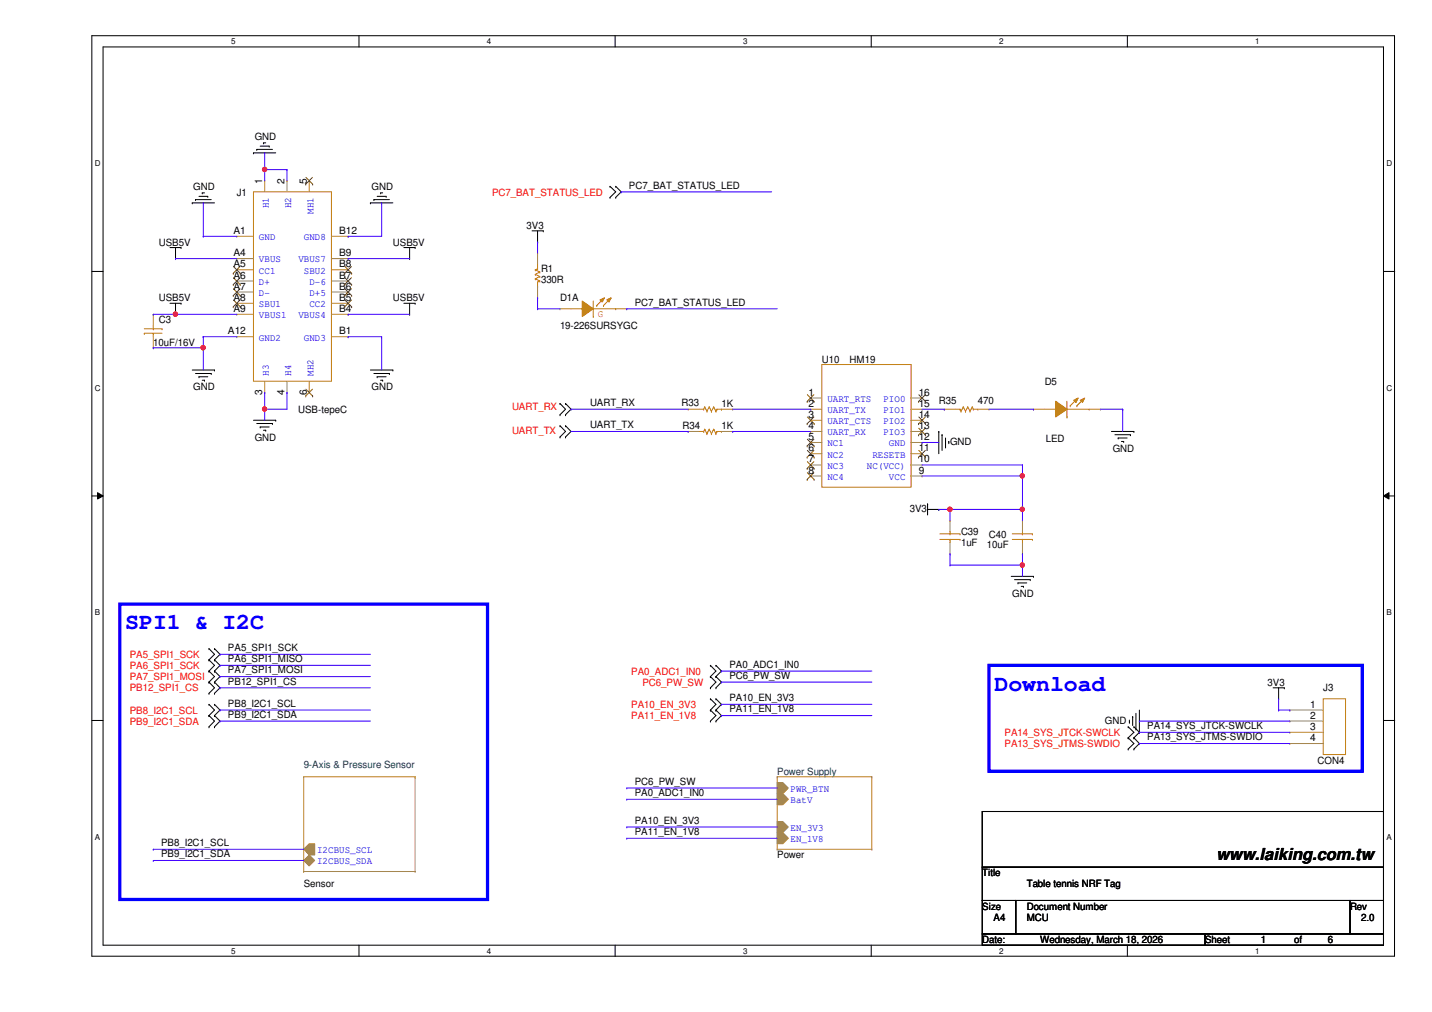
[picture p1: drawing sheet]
<svg xmlns="http://www.w3.org/2000/svg" width="297mm" height="210mm" viewBox="0 0 297 210" stroke-linecap="round" stroke-linejoin="round" font-family="sans-serif">
<path d="M19.1 7.4h270.2v190.9h-270.2zM21.4 9.7h265.6v186.3h-265.6z" fill="none" stroke="#000" stroke-width=".21"/>
<g fill="#fff">
<path d="M47.9 7.7h1v1.8h-1z"/>
<path d="M47.9 196.3h1v1.9h-1z"/>
</g>
<path d="M74.5 7.4v2.3M74.5 196v2.4" fill="none" stroke="#000" stroke-width=".21"/>
<g fill="#fff">
<path d="M101 7.7h.9v1.8h-.9z"/>
<path d="M101 196.3h.9v1.9h-.9z"/>
</g>
<path d="M127.6 7.4v2.3M127.6 196v2.4" fill="none" stroke="#000" stroke-width=".21"/>
<g fill="#fff">
<path d="M154.1 7.7h1v1.8h-1z"/>
<path d="M154.1 196.3h1v1.9h-1z"/>
</g>
<path d="M180.7 7.4v2.3M180.7 196v2.4" fill="none" stroke="#000" stroke-width=".21"/>
<g fill="#fff">
<path d="M207.3 7.7h.9v1.8h-.9z"/>
<path d="M207.3 196.3h.9v1.9h-.9z"/>
</g>
<path d="M233.8 7.4v2.3M233.8 196v2.4" fill="none" stroke="#000" stroke-width=".21"/>
<g fill="#fff">
<path d="M260.4 7.7h.9v1.8h-.9z"/>
<path d="M260.4 196.3h.9v1.9h-.9z"/>
<path d="M19.6 33h1.2v1.9h-1.2z"/>
<path d="M287.6 33h1.2v1.9h-1.2z"/>
<path d="M19.6 79.6h1.2v1.8h-1.2z"/>
<path d="M287.6 79.6h1.2v1.8h-1.2z"/>
</g>
<path d="M19.1 56.3h2.3M287 56.3h2.3" fill="none" stroke="#000" stroke-width=".21"/>
<g fill="#fff">
<path d="M19.6 126.2h1.1v1.8h-1.1z"/>
<path d="M287.6 126.2h1.1v1.8h-1.1z"/>
</g>
<path d="M19.1 102.9h2.3M20.2 102.2l1.2 .7-1.2 .6zM287 102.9l1.1-.7v1.3zM287 102.9h2.3" fill="none" stroke="#000" stroke-width=".21"/>
<path d="M20.2 102.2l1.2 .7-1.2 .6zM287 102.9l1.1-.7v1.3z" fill="#000"/>
<g fill="#fff">
<path d="M19.6 172.7h1.1v1.9h-1.1z"/>
<path d="M287.6 172.7h1.1v1.9h-1.1z"/>
</g>
<g fill="none" stroke="#000" stroke-width=".21">
<path d="M52.6 31.7h.1M52.6 31.7h4.6M53.3 31h.1M53.3 31h3.2M54 30.3h1.8M54.7 29.6h.1M54.7 29.6h.4M55.8 30.3h.1M126.5 38.6h.1M126.5 38.6l1.2 1.2-1.2 1.1M127.7 38.6h.1M127.7 38.6l1.2 1.2-1.2 1.1"/>
<path d="M35.3 51.3h2.2M36.4 53.6h.1M36.4 51.3v2.3M37.5 51.3h.1M39.9 42.1h.1M39.9 42.1h4.6M40.6 41.4h.1M40.6 41.4h3.2M41.3 40.7h1.8M42 40h.1M42 40h.4M43.1 40.7h.1"/>
<path d="M76.8 42.1h.1M76.8 42.1h4.7M77.6 41.4h.1M77.6 41.4h3.2M78.2 40.7h1.9M79 40h.1M79 40h.4M80.1 40.7h.1M83.8 51.3h2.3M85 53.6h.1M85 51.3v2.3M86.1 51.3h.1"/>
<path d="M110.4 47.9h2.3M111.5 50.2h.1M111.5 47.9v2.3M112.7 47.9h.1M126.5 40.9h.1M127.7 40.9h.1M35.3 62.9h2.2M36.4 65.2h.1M36.4 62.9v2.3M37.5 62.9h.1M39.9 76.7h4.6M40.6 77.5h3.2"/>
<path d="M41.3 78.1h.1M41.3 78.1h1.8M42 78.9h.4M42.4 78.9h.1M43.8 77.5h.1M44.5 76.7h.1M76.8 76.7h4.7M77.6 77.5h3.2M78.2 78.1h.1M78.2 78.1h1.9M79 78.9h.4M79.4 78.9h.1"/>
<path d="M80.8 77.5h.1M81.5 76.7h.1M83.8 62.9h2.3M85 65.2h.1M85 62.9v2.3M86.1 62.9h.1M52.6 87.2h4.6M53.3 87.8h3.2M54 88.6h.1M54 88.6h1.8M54.7 89.2h.4M55.1 89.2h.1"/>
<path d="M56.5 87.8h.1M57.2 87.2h.1M116.2 90.6h.1M116.2 88.3h.1M116.2 86h.1M116.2 83.7h.1M116.2 88.3l1.1 1.2-1.1 1.1M116.2 83.7l1.1 1.2-1.1 1.1M117.3 88.3h.1M117.3 90.6h.1M117.3 83.7h.1M117.3 86h.1"/>
<path d="M117.3 88.3l1.1 1.2-1.1 1.1M117.3 83.7l1.1 1.2-1.1 1.1M194.7 89.5h.1M194.7 89.5v4.6M195.4 90.2h.1M195.4 90.2v3.2M196.1 92.7h.1M196.1 90.8v1.9M196.8 91.6h.1M196.8 91.6v.4M230.5 89.5h4.7M231.3 90.2h3.2"/>
<path d="M231.9 90.8h.1M231.9 90.8h1.9M232.6 91.6h.5M233.1 91.6h.1M234.5 90.2h.1M235.2 89.5h.1M192.4 104.5h.1M192.4 105.7h2.3M192.4 104.5v2.3M194.7 105.7h.1M209.8 119.5h4.6M214.4 119.5h.1"/>
<path d="M43.3 136.9h.1M43.3 134.5h.1M43.3 139.2h.1M43.3 134.5l1.2 1.2-1.2 1.2M43.3 136.9l1.2 1.1-1.2 1.2M43.3 139.2l1.2 1.1-1.2 1.2M44.5 134.5h.1M44.5 136.9h.1M44.5 139.2h.1M44.5 134.5l1.1 1.2-1.1 1.2M44.5 136.9l1.1 1.1-1.1 1.2M44.5 139.2l1.1 1.1-1.1 1.2"/>
<path d="M147.4 138h.1M147.4 138l1.1 1.2-1.1 1.1M148.5 138h.1M148.5 138l1.1 1.2-1.1 1.1M210.4 120.2h3.3M211.2 120.9h.1M211.2 120.9h1.8M211.8 121.6h.5M212.3 121.6h.1M213.7 120.2h.1M19.1 149.4h2.3M43.3 141.5h.1"/>
<path d="M43.3 143.8h.1M43.3 148.4h.1M43.3 146.1h.1M43.3 150.7h.1M43.3 141.5l1.2 1.2-1.2 1.1M43.3 146.1l1.2 1.2-1.2 1.1M43.3 148.4l1.2 1.2-1.2 1.1M44.5 141.5h.1M44.5 143.8h.1M44.5 146.1h.1M44.5 148.4h.1M44.5 150.7h.1"/>
<path d="M44.5 141.5l1.1 1.2-1.1 1.1M44.5 146.1l1.1 1.2-1.1 1.1M44.5 148.4l1.1 1.2-1.1 1.1M147.4 140.3h.1M147.4 142.7h.1M147.4 149.6h.1M147.4 147.3h.1M147.4 144.9h.1M147.4 140.3l1.1 1.2-1.1 1.2M147.4 147.3l1.1 1.1-1.1 1.2M147.4 144.9l1.1 1.2-1.1 1.2M148.5 140.3h.1"/>
<path d="M148.5 142.7h.1M148.5 147.3h.1M148.5 149.6h.1M148.5 144.9h.1M148.5 140.3l1.1 1.2-1.1 1.2M148.5 147.3l1.1 1.1-1.1 1.2M148.5 144.9l1.1 1.2-1.1 1.2M234 153h.1M234 150.7h.1M234 155.4h.1M234 150.7l1.2 1.2-1.2 1.1M234 153l1.2 1.2-1.2 1.2"/>
<path d="M234.3 149.8h.1M234.3 149.4v.4M235 148.6h.1M235 148.6v1.9M235.2 150.7h.1M235.2 153h.1M235.2 155.4h.1M235.2 150.7l1.1 1.2M235.2 153l1.1 1.2-1.1 1.2M235.6 151.2h.1M235.6 148v3.2M236.3 151.9h.1"/>
<path d="M236.3 147.3v4.6M236.3 151.9l-1.1 1.1M264.1 142.7h2.3M265.2 144.9h.1M265.2 142.7v2.2M266.4 142.7h.1M287 149.4h2.3M203.8 168.3h83.2v11.6h-83.2zM203.8 179.9h83.2v6.9h-83.2zM203.8 186.8h6.9v6.9h-6.9zM203.8 193.7h46.2v2.3h-46.2zM210.7 186.8h69.3v6.9h-69.3z"/>
<path d="M250 193.7h37v2.3h-37zM280 186.8h7v6.9h-7z"/>
</g>
<path d="M24.8 125.3h76.3v61.3h-76.3zM205.1 138h77.5v22h-77.5z" fill="none" stroke="#00f" stroke-width=".68"/>
<path d="M161.2 162.3h1.2l1.1 1.1-1.1 1.2h-1.2z" fill-rule="evenodd" fill="#a84"/>
<path d="M161.2 162.3h1.2l1.1 1.1-1.1 1.2h-1.2z" fill="none" stroke="#a84" stroke-width=".21"/>
<path d="M161.2 170.4h1.2l1.1 1.1-1.1 1.2h-1.2z" fill-rule="evenodd" fill="#a84"/>
<path d="M161.2 170.4h1.2l1.1 1.1-1.1 1.2h-1.2z" fill="none" stroke="#a84" stroke-width=".21"/>
<path d="M161.2 172.7h1.2l1.1 1.2-1.1 1.1h-1.2z" fill-rule="evenodd" fill="#a84"/>
<path d="M161.2 172.7h1.2l1.1 1.2-1.1 1.1h-1.2z" fill="none" stroke="#a84" stroke-width=".21"/>
<path d="M161.2 164.6h1.2l1.1 1.2-1.1 1.1h-1.2z" fill-rule="evenodd" fill="#a84"/>
<g fill="none" stroke="#a84" stroke-width=".21">
<path d="M54.9 37.5h.1M54.9 37.5v2.3M59.5 37.5h.1M59.5 37.5v2.3M64.1 37.5h.1M64.1 37.5v2.3M49.1 49h.1M49.1 53.6h.1M49.1 56h.1M49.1 58.3h.1M49.1 49h3.5M49.1 53.6h3.5"/>
<path d="M49.1 56h3.5M49.1 58.3h3.5M68.7 49h3.5M68.7 53.6h3.5M68.7 56h3.5M68.7 58.3h3.5M72.2 58.3h.1M72.2 56h.1M72.2 53.6h.1M72.2 49h.1M31.8 72.1h.1M31.8 65.2h.1"/>
<path d="M31.8 65.2v2.3M31.8 69.8v2.3M49.1 60.6h.1M49.1 62.9h.1M49.1 65.2h.1M49.1 69.8h.1M49.1 60.6h3.5M49.1 62.9h3.5M49.1 65.2h3.5M49.1 69.8h3.5M54.9 79.1v2.3M59.5 79.1v2.3"/>
<path d="M64.1 79.1v2.3M68.7 60.6h3.5M68.7 62.9h3.5M68.7 65.2h3.5M68.7 69.8h3.5M72.2 69.8h.1M72.2 65.2h.1M72.2 62.9h.1M72.2 60.6h.1M54.9 81.4h.1M59.5 81.4h.1M64.1 81.4h.1"/>
<path d="M142.7 89.5h.1M142.7 84.9h.1M142.7 89.5h2.3M142.7 84.9h2.3M149.6 89.5h2.4M149.6 84.9h2.4M152 89.5h.1M152 84.9h.1M197.1 108h.1M197.1 114.9h.1M197.1 108v2.3M197.1 112.6v2.3"/>
<path d="M267.5 147.3h.1M267.5 149.6h.1M267.5 151.9h.1M267.5 154.2h.1M267.5 147.3h7M267.5 149.6h7M267.5 151.9h7M267.5 154.2h7M161.2 164.6h1.2l1.1 1.2-1.1 1.1h-1.2zM161.2 176.1h.1M161.2 161.1h.1M161.2 161.1h19.6"/>
<path d="M161.2 176.1h19.6M161.2 161.1v15M180.8 161.1h.1M180.8 176.1h.1M180.8 161.1v15"/>
</g>
<g fill="none" stroke="#cc8006" stroke-width=".21">
<path d="M52.6 39.8h16.1v39.3h-16.1zM29.9 69.1h.1M29.9 68.2h3.7M29.9 69.1h3.7M31.8 69.1h.1M31.8 68.2h.1M31.8 67.5v.7M31.8 69.1v.7M33.6 68.2h.1M145 89.5h1M145 84.9h1M146 89.5h.1"/>
<path d="M146 84.9h.1M146.2 89h.1M146.2 84.4h.1M146.2 89l-.2 .5M146.2 89l.4 1M146.2 84.4l-.2 .5M146.2 84.4l.4 .9M146.6 90h.1M146.6 85.3h.1M147.1 89h.1M147.1 84.4h.1M147.1 89l-.5 1"/>
<path d="M147.1 89l.5 1M147.1 84.4l-.5 .9M147.1 84.4l.5 .9M147.6 90h.1M147.6 85.3h.1M148 89h.1M148 84.4h.1M148 89l-.4 1M148 89l.5 1M148 84.4l-.4 .9M148 84.4l.5 .9M148.5 90h.1"/>
<path d="M148.5 85.3h.1M148.7 89.5h.1M148.7 84.9h.1M148.7 89.5h.9M148.7 89.5l-.2 .5M148.7 84.9h.9M148.7 84.9l-.2 .4M149.6 89.5h.1M149.6 84.9h.1M216.7 84.9h2.3M219 84.9h.1M221.3 86.5h.1"/>
<path d="M221.3 84.9h4.6M221.3 83.2v3.3M225.9 84.9h.1M194.9 111.9h4.2M194.9 110.7h4.2M197.1 110.7h.1M197.1 111.9h.1M197.1 110.3v.4M197.1 111.9v.7M199.1 111.9h.1M199.1 110.7h.1M274.5 144.9h4.6v11.6h-4.6z"/>
</g>
<g fill="none" stroke="#804000" stroke-width=".21">
<path d="M63.4 38.2h.1M63.5 36.8l1.4 1.4M64.8 36.8l-1.4 1.4M64.9 38.2h.1M48.4 56.7h.1M48.4 59h.1M48.4 55.3l1.4 1.4M48.4 57.6l1.4 1.4M48.4 59.9l1.4 1.4M49.8 55.3l-1.4 1.4M49.8 57.6l-1.4 1.4M49.8 59.9l-1.4 1.4"/>
<path d="M49.8 56.7h.1M49.8 59h.1M71.5 59h.1M71.5 56.7h.1M71.5 59.9l1.4 1.4M71.5 57.6l1.4 1.4M71.5 55.3l1.4 1.4M72.9 59.9l-1.4 1.4M72.9 57.6l-1.4 1.4M72.9 55.3l-1.4 1.4M72.9 59h.1M72.9 56.7h.1"/>
<path d="M48.4 61.3h.1M48.4 63.6h.1M48.4 62.2l1.4 1.4M49.8 62.2l-1.4 1.4M49.8 61.3h.1M49.8 63.6h.1M71.5 63.6h.1M71.5 61.3h.1M71.5 62.2l1.4 1.4M72.9 62.2l-1.4 1.4M72.9 63.6h.1M72.9 61.3h.1"/>
<path d="M63.4 82.1h.1M63.5 80.7l1.4 1.4M64.8 80.7l-1.4 1.4M64.9 82.1h.1"/>
</g>
<path d="M219 83.2l2.3 1.7-2.3 1.6z" fill-rule="evenodd" fill="#cc8006"/>
<path d="M219 83.2l2.3 1.7-2.3 1.6z" fill="none" stroke="#cc8006" stroke-width=".21"/>
<path d="M224.1 83l.9-.5-.5 1z" fill-rule="evenodd" fill="#cc8006"/>
<path d="M224.1 83l.9-.5-.5 1z" fill="none" stroke="#cc8006" stroke-width=".21"/>
<path d="M222.7 83l.9-.5-.4 1z" fill-rule="evenodd" fill="#cc8006"/>
<g fill="none" stroke="#cc8006" stroke-width=".21">
<path d="M118.4 64h2.4M120.8 64h.1M123.1 65.7h.1M123.1 62.4v3.3M123.1 64h4.6M127.7 64h.1M198.2 84.9h.9M199.1 84.9h.1M199.1 84.9l.2 .4M199.3 85.3h.1M199.8 84.4h.1M199.8 84.4l-.5 .9"/>
<path d="M199.8 84.4l.5 .9M200.3 85.3h.1M200.7 84.4h.1M200.7 84.4l-.4 .9M200.7 84.4l.5 .9M201.2 85.3h.1M201.7 84.4h.1M201.7 84.4l-.5 .9M201.7 84.4l.2 .5M201.9 84.9h.1M201.9 84.9h.9M202.8 84.9h.1"/>
<path d="M222 84.2h.1M222.7 83l.9-.5-.4 1zM223.4 84.2h.1M223.4 82.8l-1.4 1.4M224.8 82.8l-1.4 1.4"/>
</g>
<path d="M195.9 84.9h.1M195.9 84.9h2.3M202.8 84.9h2.3M205.1 84.9h.1M214.4 84.9h.1M214.4 84.9h2.3M225.9 84.9h2.4M228.3 84.9h.1" fill="none" stroke="#a84" stroke-width=".21"/>
<path d="M120.8 62.4l2.3 1.6-2.3 1.7z" fill-rule="evenodd" fill="#cc8006"/>
<path d="M120.8 62.4l2.3 1.6-2.3 1.7z" fill="none" stroke="#cc8006" stroke-width=".21"/>
<path d="M125.9 62.2l.9-.4-.5 .9z" fill-rule="evenodd" fill="#cc8006"/>
<path d="M125.9 62.2l.9-.4-.5 .9z" fill="none" stroke="#cc8006" stroke-width=".21"/>
<path d="M124.5 62.2l.9-.4-.5 .9z" fill-rule="evenodd" fill="#cc8006"/>
<g fill="none" stroke="#cc8006" stroke-width=".21">
<path d="M111 56h.1M111 56.9h.1M111 57.8h.1M111 56l1 .4M111 56.9l1 .5M111 57.8l1 .5M111.5 55.8h.1M111.5 58.5h.1M111.5 59.4h.1M111.5 54.8v1M111.5 58.5v.9M111.5 55.8l-.5 .2"/>
<path d="M112 56.4h.1M112 57.4h.1M112 58.3h.1M112 56.4l-1 .5M112 57.4l-1 .4M112 58.3l-.5 .2M123.8 63.4h.1M124.5 62.2l.9-.4-.5 .9zM125.2 63.4h.1M125.2 62l-1.4 1.4M126.5 62l-1.3 1.4M170.5 75.6h18.5v25.4h-18.5z"/>
<path d="M210 111.9h4.2M210 110.7h4.2M212.1 110.7h.1M212.1 111.9h.1M212.1 110.3v.4M212.1 111.9v.7M214.2 111.9h.1M214.2 110.7h.1"/>
</g>
<g fill="none" stroke="#a84" stroke-width=".21">
<path d="M111.5 52.5h.1M111.5 52.5v2.3M111.5 59.4v2.4M111.5 61.8h.1M116.2 64h.1M116.2 64h2.2M127.7 64h2.3M130 64h.1M168.1 82.5h.1M168.1 84.9h.1M168.1 87.2h.1M168.1 89.5h.1"/>
<path d="M168.1 91.8h.1M168.1 94.1h.1M168.1 96.4h.1M168.1 98.7h.1M168.1 82.5h2.4M168.1 84.9h2.4M168.1 87.2h2.4M168.1 89.5h2.4M168.1 91.8h2.4M168.1 94.1h2.4M168.1 96.4h2.4M168.1 98.7h2.4"/>
<path d="M189 82.5h2.3M189 84.9h2.3M189 87.2h2.3M189 89.5h2.3M189 91.8h2.3M189 94.1h2.3M189 96.4h2.3M189 98.7h2.3M191.3 98.7h.1M191.3 96.4h.1M191.3 94.1h.1M191.3 91.8h.1"/>
<path d="M191.3 89.5h.1M191.3 87.2h.1M191.3 84.9h.1M191.3 82.5h.1M212.1 108h.1M212.1 114.9h.1M212.1 108v2.3M212.1 112.6v2.3"/>
</g>
<g fill="none" stroke="#804000" stroke-width=".21">
<path d="M167.4 83.3h.1M167.4 87.9h.1M167.4 92.5h.1M167.4 94.8h.1M167.4 97.2h.1M167.4 99.4h.1M167.5 81.9l1.4 1.4M167.5 86.5l1.4 1.4M167.5 91.1l1.4 1.4M167.5 93.4l1.4 1.4M167.5 95.8l1.4 1.4M167.5 98l1.4 1.4"/>
<path d="M168.8 81.9l-1.4 1.4M168.8 86.5l-1.4 1.4M168.8 91.1l-1.4 1.4M168.8 93.4l-1.4 1.4M168.8 95.8l-1.4 1.4M168.8 98l-1.4 1.4M168.9 83.3h.1M168.9 87.9h.1M168.9 92.5h.1M168.9 94.8h.1M168.9 97.2h.1M168.9 99.4h.1"/>
<path d="M190.5 94.8h.1M190.5 90.2h.1M190.5 87.9h.1M190.5 83.3h.1M190.6 93.4l1.4 1.4M190.6 88.8l1.4 1.4M190.6 86.5l1.4 1.4M190.6 81.9l1.4 1.4M191.9 93.4l-1.4 1.4M191.9 88.8l-1.4 1.4M191.9 86.5l-1.4 1.4M191.9 81.9l-1.4 1.4"/>
<path d="M192 94.8h.1M192 90.2h.1M192 87.9h.1M192 83.3h.1"/>
</g>
<path d="M63 176.1l1.1-1.1h1.2v2.3h-1.2z" fill-rule="evenodd" fill="#a84"/>
<path d="M63 176.1l1.1-1.1h1.2v2.3h-1.2z" fill="none" stroke="#a84" stroke-width=".21"/>
<path d="M63 178.5l1.1-1.2 1.2 1.2-1.2 1.1z" fill-rule="evenodd" fill="#a84"/>
<path d="M63 178.5l1.1-1.2 1.2 1.2-1.2 1.1zM63 161.1h.1M63 161.1h23.1M63 161.1v19.7M86.1 161.1h.1M86.1 161.1v19.7M63 180.8h.1M63 180.8h23.1M86.1 180.8h.1" fill="none" stroke="#a84" stroke-width=".21"/>
<path d="M42.2 49h.1M42.2 42.1h.1M42.2 49h6.9M42.2 42.1v6.9M42.2 69.8h.1M42.2 72.1h.1M42.2 69.8v6.9M42.2 69.8h6.9M72.2 69.8h.1M72.2 69.8h7M79.2 69.8h.1M79.2 69.8v6.9" fill="none" stroke="#4200ff" stroke-width=".21"/>
<circle cx="42.1" cy="72.1" r=".45" fill="#f00"/>
<circle cx="42.1" cy="72.1" r=".45" fill="none" stroke="#f00" stroke-width=".21"/>
<path d="M36.4 53.6h.1M36.4 53.6h12.7M72.2 49h.1M79.2 42.1h.1M79.2 42.1v6.9h-7M36.4 65.2h.1M36.4 65.2h12.7M72.2 65.2h.1M72.2 65.2h12.8" fill="none" stroke="#4200ff" stroke-width=".21"/>
<circle cx="36.4" cy="65.2" r=".45" fill="#f00"/>
<circle cx="36.4" cy="65.2" r=".45" fill="none" stroke="#f00" stroke-width=".21"/>
<g fill="none" stroke="#4200ff" stroke-width=".21">
<path d="M54.9 31.7h.1M54.9 31.7v3.5M72.2 53.6h.1M72.2 53.6h12.8M111.5 50.2h.1M111.5 50.2v2.3M31.8 65.2h.1M31.8 72.1h.1M31.8 65.2h4.6M31.8 72.1h10.4M111.5 64h.1M111.5 61.8h.1"/>
<path d="M111.5 64h4.7M111.5 61.8v2.2"/>
</g>
<circle cx="54.9" cy="35.2" r=".45" fill="#f00"/>
<circle cx="54.9" cy="35.2" r=".45" fill="none" stroke="#f00" stroke-width=".21"/>
<path d="M54.9 35.2h.1M54.9 35.2h4.6M54.9 35.2v2.3M59.5 35.2h.1M59.5 35.2v2.3M54.9 81.4h.1M54.9 84.9h.1M54.9 81.4v3.5M59.5 81.4h.1M59.5 81.4v3.5h-4.6" fill="none" stroke="#4200ff" stroke-width=".21"/>
<circle cx="54.9" cy="84.8" r=".44" fill="#f00"/>
<circle cx="54.9" cy="84.8" r=".44" fill="none" stroke="#f00" stroke-width=".21"/>
<g fill="none" stroke="#4200ff" stroke-width=".21">
<path d="M128.9 39.8h.1M128.9 39.8h31.2M130 64h.1M130 64h31.2M54.9 84.9h.1M54.9 84.9v2.3M191.3 98.7h20.8M212.1 98.7h.1M212.1 98.7v7M45.6 135.7h.1M45.6 138h.1M45.6 135.7h31.2"/>
<path d="M45.6 138h31.2M149.6 139.2h.1M149.6 139.2h31.2M45.6 140.3h.1M45.6 142.7h.1M45.6 147.3h.1M45.6 149.6h.1M45.6 140.3h31.2M45.6 142.7h31.2M45.6 147.3h31.2M45.6 149.6h31.2M149.6 141.5h.1"/>
<path d="M149.6 148.4h.1M149.6 146.1h.1M149.6 141.5h31.2M149.6 148.4h31.2M149.6 146.1h31.2M236.3 151.9h.1M236.3 154.2h.1M236.3 151.9h31.2M236.3 154.2h31.2M31.8 176.1h.1M31.8 178.5h.1M31.8 176.1h31.2"/>
<path d="M31.8 178.5h31.2M130 165.8h.1M130 163.4h.1M130 173.9h.1M130 171.5h.1M130 165.8h31.2M130 163.4h31.2M130 173.9h31.2M130 171.5h31.2"/>
</g>
<circle cx="212" cy="105.6" r=".44" fill="#f00"/>
<circle cx="212" cy="105.6" r=".44" fill="none" stroke="#f00" stroke-width=".21"/>
<circle cx="212" cy="98.7" r=".44" fill="#f00"/>
<circle cx="212" cy="98.7" r=".44" fill="none" stroke="#f00" stroke-width=".21"/>
<path d="M212.1 114.9h.1M212.1 114.9v2.3" fill="none" stroke="#4200ff" stroke-width=".21"/>
<circle cx="212" cy="117.2" r=".44" fill="#f00"/>
<circle cx="212" cy="117.2" r=".44" fill="none" stroke="#f00" stroke-width=".21"/>
<g fill="none" stroke="#4200ff" stroke-width=".21">
<path d="M118.4 84.9h.1M118.4 84.9h24.3M118.4 89.5h24.3M142.7 89.5h.1M152 89.5h.1M152 84.9h16.1M152 89.5h16.1M168.1 84.9h.1M191.3 91.8h.1M191.3 84.9h4.6M191.3 96.4h20.8M191.3 91.8h3.4"/>
<path d="M195.9 84.9h.1M205.1 84.9h9.3M212.1 96.4h.1M212.1 98.7h.1M212.1 96.4v2.3M214.4 84.9h.1M228.3 84.9h4.6M232.9 84.9h.1M232.9 84.9v4.6M194.7 105.7h.1M194.7 105.7h17.4M197.1 117.2h.1"/>
<path d="M197.1 114.9h.1M197.1 105.7h.1M197.1 117.2h15M197.1 105.7v2.3M197.1 114.9v2.3M212.1 117.2h.1M212.1 105.7h.1M212.1 105.7v2.3M212.1 117.2v2.3"/>
</g>
<circle cx="197" cy="105.6" r=".45" fill="#f00"/>
<circle cx="197" cy="105.6" r=".45" fill="none" stroke="#f00" stroke-width=".21"/>
<path d="M236.3 149.6h.1M236.3 149.6h31.2M265.2 147.3h.1M265.2 144.9v2.4M265.2 147.3h2.3M267.5 147.3h.1" fill="none" stroke="#4200ff" stroke-width=".21"/>
<circle cx="42.1" cy="72.1" r=".45" fill="#f00"/>
<circle cx="42.1" cy="72.1" r=".45" fill="none" stroke="#f00" stroke-width=".21"/>
<circle cx="36.4" cy="65.2" r=".45" fill="#f00"/>
<circle cx="36.4" cy="65.2" r=".45" fill="none" stroke="#f00" stroke-width=".21"/>
<circle cx="54.9" cy="35.2" r=".45" fill="#f00"/>
<circle cx="54.9" cy="35.2" r=".45" fill="none" stroke="#f00" stroke-width=".21"/>
<circle cx="54.9" cy="84.8" r=".44" fill="#f00"/>
<circle cx="54.9" cy="84.8" r=".44" fill="none" stroke="#f00" stroke-width=".21"/>
<circle cx="212" cy="105.6" r=".44" fill="#f00"/>
<circle cx="212" cy="105.6" r=".44" fill="none" stroke="#f00" stroke-width=".21"/>
<circle cx="212" cy="98.7" r=".44" fill="#f00"/>
<circle cx="212" cy="98.7" r=".44" fill="none" stroke="#f00" stroke-width=".21"/>
<circle cx="212" cy="117.2" r=".44" fill="#f00"/>
<circle cx="212" cy="117.2" r=".44" fill="none" stroke="#f00" stroke-width=".21"/>
<circle cx="197" cy="105.6" r=".45" fill="#f00"/>
<circle cx="197" cy="105.6" r=".45" fill="none" stroke="#f00" stroke-width=".21"/>
<g font-size="4.8" fill="#00f">
<text x="26" y="130.5">SPI1 &amp; I2C</text>
<text x="206.3" y="143.3">Download</text>
</g>
<text font-size="3.4" x="252.3" y="178.3">www.laiking.com.tw</text>
<g font-size="2.1">
<text x="52.8" y="29">GND</text>
<text x="40.1" y="39.4">GND</text>
<text x="49.1" y="40.6">J1</text>
<text x="54.4" y="38.2" transform="rotate(-90 54.4 38.2)">1</text>
<text x="59" y="38.2" transform="rotate(-90 59 38.2)">2</text>
<text x="63.6" y="38.2" transform="rotate(-90 63.6 38.2)">5</text>
<text x="77.1" y="39.4">GND</text>
<text x="130.5" y="39.1">PC7_BAT_STATUS_LED</text>
<text x="109.2" y="47.5">3V3</text>
<text x="32.9" y="50.9">USB5V</text>
<text x="48.4" y="48.5">A1</text>
<text x="48.4" y="53.1">A4</text>
<text x="70.4" y="53.1">B9</text>
<text x="70.4" y="48.5">B12</text>
<text x="81.5" y="50.9">USB5V</text>
<text x="48.4" y="55.5">A5</text>
<text x="48.4" y="57.8">A6</text>
<text x="70.4" y="57.8">B7</text>
<text x="70.4" y="55.5">B8</text>
<text x="112.2" y="56.5">R1</text>
<text x="112.2" y="58.8">330R</text>
<text x="32.9" y="62.5">USB5V</text>
<text x="48.4" y="60.1">A7</text>
<text x="48.4" y="62.4">A8</text>
<text x="48.4" y="64.7">A9</text>
<text x="70.4" y="64.7">B4</text>
<text x="70.4" y="62.4">B5</text>
<text x="70.4" y="60.1">B6</text>
<text x="81.5" y="62.5">USB5V</text>
<text x="116.2" y="62.5">D1A</text>
<text x="131.7" y="63.4">PC7_BAT_STATUS_LED</text>
<text x="31.8" y="71.8">10uF/16V</text>
<text x="32.9" y="67.1">C3</text>
<text x="47.3" y="69.3">A12</text>
<text x="70.4" y="69.3">B1</text>
<text x="116.2" y="68.3">19-226SURSYGC</text>
<text x="170.5" y="75.2">U10</text>
<text x="176.2" y="75.2">HM19</text>
<text x="40.1" y="81">GND</text>
<text x="54.4" y="81.9" transform="rotate(-90 54.4 81.9)">3</text>
<text x="59" y="81.9" transform="rotate(-90 59 81.9)">4</text>
<text x="63.6" y="81.9" transform="rotate(-90 63.6 81.9)">6</text>
<text x="77.1" y="81">GND</text>
<text x="167.7" y="82">1</text>
<text x="190.6" y="82">16</text>
<text x="194.7" y="83.8">R35</text>
<text x="202.8" y="83.8">470</text>
<text x="216.7" y="79.8">D5</text>
<text x="61.8" y="85.6">USB-tepeC</text>
<text x="122.4" y="84.2">UART_RX</text>
<text x="122.4" y="88.8">UART_TX</text>
<text x="141.4" y="84.2">R33</text>
<text x="141.6" y="89.1">R34</text>
<text x="149.6" y="84.5">1K</text>
<text x="149.6" y="89.1">1K</text>
<text x="167.7" y="84.4">2</text>
<text x="167.7" y="86.7">3</text>
<text x="167.7" y="89">4</text>
<text x="190.6" y="89">13</text>
<text x="190.6" y="86.7">14</text>
<text x="190.6" y="84.4">15</text>
<text x="52.8" y="91.4">GND</text>
<text x="167.7" y="91.3">5</text>
<text x="167.7" y="93.6">6</text>
<text x="167.7" y="95.9">7</text>
<text x="190.6" y="95.9">10</text>
<text x="190.6" y="93.6">11</text>
<text x="190.6" y="91.3">12</text>
<text x="197.1" y="92.3">GND</text>
<text x="216.9" y="91.6">LED</text>
<text x="230.8" y="93.7">GND</text>
<text x="167.7" y="98.2">8</text>
<text x="190.6" y="98.2">9</text>
<text x="188.7" y="106.2">3V3</text>
<text x="199.3" y="111">C39</text>
<text x="199.3" y="113.3">1uF</text>
<text x="204.7" y="113.6">10uF</text>
<text x="205.1" y="111.5">C40</text>
<text x="210" y="123.7">GND</text>
<text x="47.3" y="135">PA5_SPI1_SCK</text>
<text x="47.3" y="137.3">PA6_SPI1_MISO</text>
<text x="47.3" y="139.7">PA7_SPI1_MOSI</text>
<text x="47.3" y="142">PB12_SPI1_CS</text>
<text x="151.3" y="138.5">PA0_ADC1_IN0</text>
<text x="151.3" y="140.8">PC6_PW_SW</text>
<text x="262.9" y="142.2">3V3</text>
<text x="274.5" y="143.4">J3</text>
<text x="47.3" y="146.6">PB8_I2C1_SCL</text>
<text x="47.3" y="148.9">PB9_I2C1_SDA</text>
<text x="151.3" y="147.7">PA11_EN_1V8</text>
<text x="151.3" y="145.4">PA10_EN_3V3</text>
<text x="271.7" y="146.8">1</text>
<text x="271.7" y="149.1">2</text>
<text x="229.2" y="150.1">GND</text>
<text x="238" y="151.2">PA14_SYS_JTCK-SWCLK</text>
<text x="238" y="153.5">PA13_SYS_JTMS-SWDIO</text>
<text x="271.7" y="151.4">3</text>
<text x="271.7" y="153.7">4</text>
<text x="273.3" y="158.4">CON4</text>
<text x="131.7" y="165.1">PA0_ADC1_IN0</text>
<text x="131.7" y="162.8">PC6_PW_SW</text>
<text x="131.7" y="173.2">PA11_EN_1V8</text>
<text x="131.7" y="170.9">PA10_EN_3V3</text>
<text x="33.4" y="175.5">PB8_I2C1_SCL</text>
<text x="33.4" y="177.8">PB9_I2C1_SDA</text>
<text x="161.2" y="178.1">Power</text>
<text x="63" y="184.1">Sensor</text>
<text x="203.8" y="181.8">Title</text>
<text x="213" y="184.1">Table tennis NRF Tag</text>
<text x="203.8" y="188.7">Size</text>
<text x="206.1" y="191">A4</text>
<text x="213" y="188.7">Document Number</text>
<text x="213" y="191">MCU</text>
<text x="280" y="188.7">Rev</text>
<text x="282.3" y="191">2.0</text>
<text x="203.8" y="195.6">Date:</text>
<text x="215.8" y="195.6">Wednesday, March 18, 2026</text>
<text x="250" y="195.6">Sheet</text>
<text x="261.5" y="195.6">1</text>
<text x="268.5" y="195.6">of</text>
<text x="275.4" y="195.6">6</text>
</g>
<g font-size="2.1" fill="#f00">
<text x="102.1" y="40.6">PC7_BAT_STATUS_LED</text>
<text x="106.2" y="85.1">UART_RX</text>
<text x="106.2" y="90">UART_TX</text>
<text x="26.9" y="136.4">PA5_SPI1_SCK</text>
<text x="26.9" y="138.8">PA6_SPI1_SCK</text>
<text x="26.9" y="141.1">PA7_SPI1_MOSI</text>
<text x="26.9" y="143.4">PB12_SPI1_CS</text>
<text x="130.9" y="139.9">PA0_ADC1_IN0</text>
<text x="133.3" y="142.2">PC6_PW_SW</text>
<text x="26.9" y="148">PB8_I2C1_SCL</text>
<text x="130.9" y="149.2">PA11_EN_1V8</text>
<text x="130.9" y="146.9">PA10_EN_3V3</text>
<text x="26.9" y="150.3">PB9_I2C1_SDA</text>
<text x="208.4" y="152.7">PA14_SYS_JTCK-SWCLK</text>
<text x="208.4" y="154.9">PA13_SYS_JTMS-SWDIO</text>
</g>
<g font-size="2.1" fill="#00c">
<text x="55.8" y="43.2" transform="rotate(-90 55.8 43.2)">H1</text>
<text x="60.4" y="43.2" transform="rotate(-90 60.4 43.2)">H2</text>
<text x="65" y="44.4" transform="rotate(-90 65 44.4)">MH1</text>
<text x="53.7" y="49.8">GND</text>
<text x="63" y="49.8">GND8</text>
<text x="53.7" y="54.4">VBUS</text>
<text x="53.7" y="56.8">CC1</text>
<text x="53.7" y="59.1">D+</text>
<text x="61.9" y="54.4">VBUS7</text>
<text x="63" y="56.8">SBU2</text>
<text x="64.2" y="59.1">D-6</text>
<text x="53.7" y="61.4">D-</text>
<text x="53.7" y="63.7">SBU1</text>
<text x="53.7" y="66">VBUS1</text>
<text x="61.9" y="66">VBUS4</text>
<text x="64.2" y="63.7">CC2</text>
<text x="64.2" y="61.4">D+5</text>
<text x="53.7" y="70.7">GND2</text>
<text x="63" y="70.7">GND3</text>
<text x="55.8" y="77.9" transform="rotate(-90 55.8 77.9)">H3</text>
<text x="60.4" y="77.9" transform="rotate(-90 60.4 77.9)">H4</text>
<text x="65" y="77.9" transform="rotate(-90 65 77.9)">MH2</text>
<text x="171.6" y="83.4">UART_RTS</text>
<text x="183.3" y="83.4">PIO0</text>
<text x="171.6" y="85.7">UART_TX</text>
<text x="171.6" y="88">UART_CTS</text>
<text x="183.3" y="88">PIO2</text>
<text x="183.3" y="85.7">PIO1</text>
<text x="171.6" y="90.3">UART_RX</text>
<text x="171.6" y="92.6">NC1</text>
<text x="171.6" y="94.9">NC2</text>
<text x="181" y="94.9">RESETB</text>
<text x="183.3" y="90.3">PIO3</text>
<text x="184.4" y="92.6">GND</text>
<text x="171.6" y="97.2">NC3</text>
<text x="171.6" y="99.5">NC4</text>
<text x="179.8" y="97.2">NC(VCC)</text>
<text x="184.4" y="99.5">VCC</text>
<text x="164" y="164.3">PWR_BTN</text>
<text x="164" y="166.6">BatV</text>
<text x="164" y="172.3">EN_3V3</text>
<text x="65.8" y="177">I2CBUS_SCL</text>
<text x="65.8" y="179.3">I2CBUS_SDA</text>
<text x="164" y="174.7">EN_1V8</text>
</g>
<text font-size="2.1" fill="#cc8006" x="124" y="65.7">G</text>
<g font-size="2.1" fill="#004040">
<text x="63" y="159.3">9-Axis &amp; Pressure Sensor</text>
<text x="161.2" y="160.7">Power Supply</text>
</g>
<g font-size="1.7">
<text x="47.9" y="9.1">5</text>
<text x="101" y="9.1">4</text>
<text x="154.1" y="9.1">3</text>
<text x="207.3" y="9.1">2</text>
<text x="260.4" y="9.1">1</text>
<text x="19.6" y="34.5">D</text>
<text x="287.6" y="34.5">D</text>
<text x="19.6" y="81.1">C</text>
<text x="287.6" y="81.1">C</text>
<text x="19.6" y="127.6">B</text>
<text x="287.6" y="127.6">B</text>
<text x="19.6" y="174.2">A</text>
<text x="287.6" y="174.2">A</text>
<text x="47.9" y="197.8">5</text>
<text x="101" y="197.8">4</text>
<text x="154.1" y="197.8">3</text>
<text x="207.3" y="197.8">2</text>
<text x="260.4" y="197.8">1</text>
</g>
</svg>
